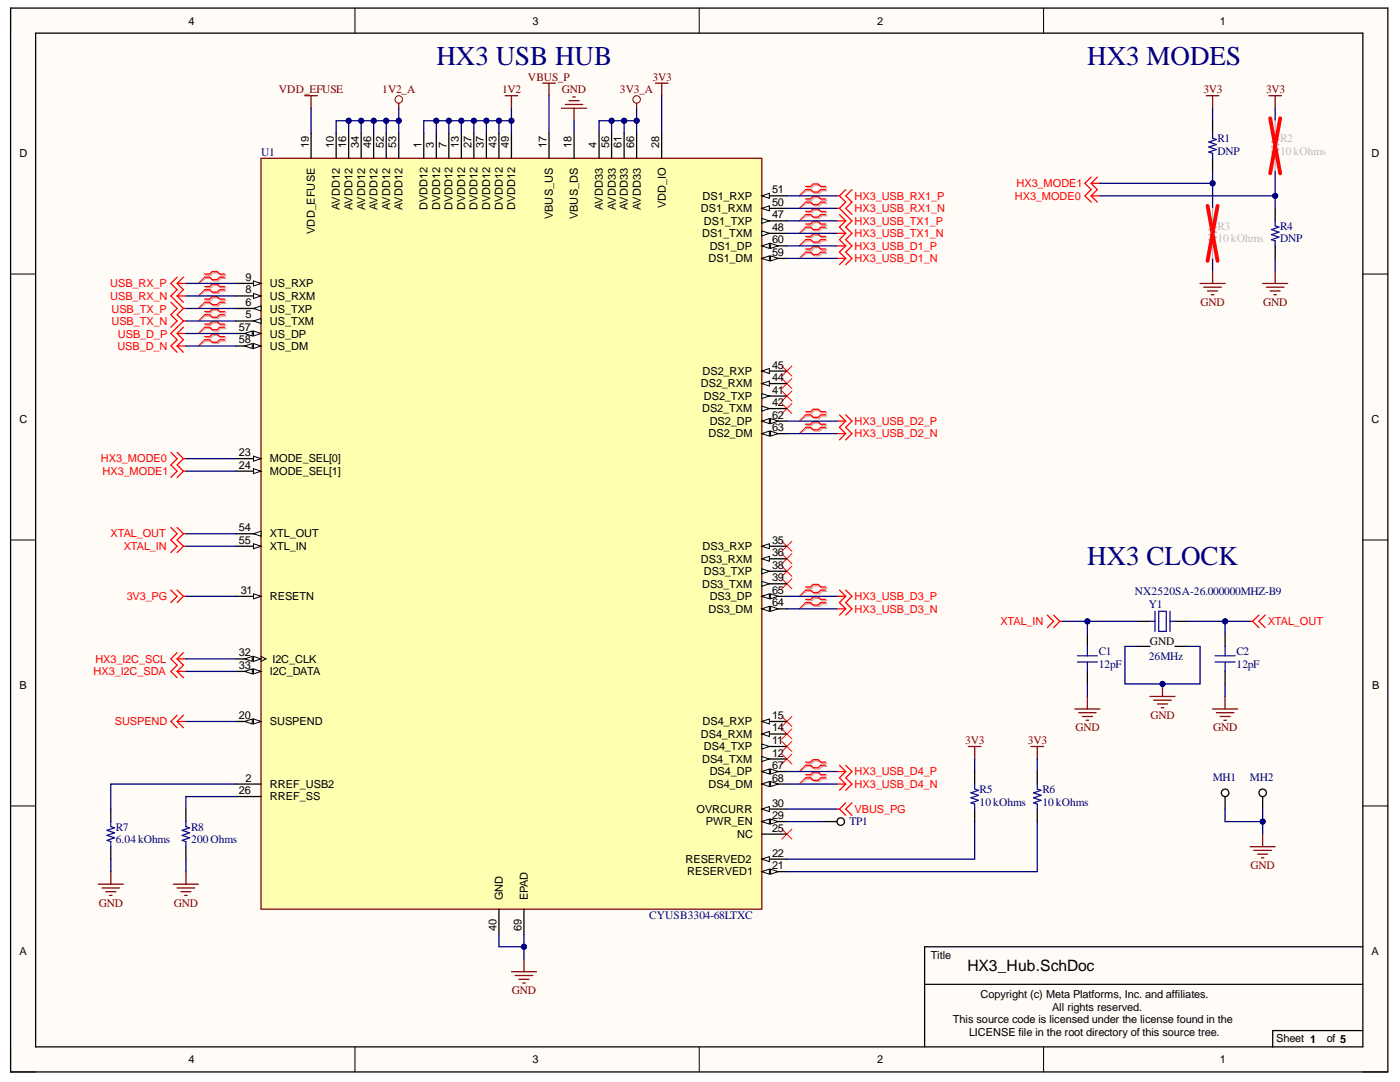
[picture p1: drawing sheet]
<svg xmlns="http://www.w3.org/2000/svg" width="279mm" height="216mm" viewBox="0 0 279 216" stroke-linecap="round" stroke-linejoin="round" font-family="sans-serif">
<g fill="#fffcf8">
<path d="M2.1 1.6h274.9v212.3h-274.9z" fill-rule="evenodd"/>
<path d="M7.1 6.6h264.9v202.3h-264.9z" fill-rule="evenodd"/>
</g>
<g fill="none" stroke="#000" stroke-width=".2">
<path d="M2.1 1.6v5M70.8 1.6v5M139.5 1.6v5M208.3 1.6v5M2.1 54.7h5M272 54.7h5M2.1 107.7h5M272 107.8h5M2.1 160.8h5M272 160.8h5M2.1 208.9v5h5M70.8 208.9v5"/>
<path d="M139.5 208.9v5M208.3 208.9v5M272 213.9h5"/>
</g>
<path d="M2.1 1.6h274.9v212.3h-274.9zM7.1 6.6h264.9v202.3h-264.9zM22.1 161.4v2.5M22.1 168.9v2.5M37.1 161.4v2.5M37.1 168.9v2.5M184.5 196.4h87.5M272 188.9h-87.5v20M272 205.6h-18v3.3" fill="none" stroke="#000" stroke-width=".25"/>
<g fill="none" stroke="#800000" stroke-width=".25">
<path d="M240.8 19.1h2.4M242 19.1v2.5M253.2 19.1h2.5M254.5 19.1v2.5M239.5 56.6h5M240.2 57.3h3.5M241 58.1h2M241.7 58.8h.6M242 54.1v2.5M252 56.6h5M252.7 57.3h3.5M253.5 58.1h2"/>
<path d="M254.2 58.8h.5M254.5 54.1v2.5M19.6 176.4h5M20.4 177.2h3.5M21.1 177.9h2M21.9 178.7h.5M22.1 173.9v2.5M34.6 176.4h5M35.3 177.2h3.5M36.1 177.9h2M36.8 178.7h.6M37.1 173.9v2.5"/>
<path d="M102.1 193.9h5M102.8 194.7h3.5M103.6 195.4h2M104.3 196.2h.5M104.6 191.4v2.5"/>
</g>
<g fill="none" stroke="#f00" stroke-width=".2">
<path d="M160.8 37.8l-1.3 1.3M40.8 55.3l-1.2 1.3M40.8 57.8l-1.2 1.3M160.8 40.3l-1.3 1.3M160.8 42.8l-1.3 1.3M160.8 45.3l-1.3 1.3M160.8 50.3l-1.3 1.3M160.8 47.8l-1.3 1.3M40.8 60.3l-1.2 1.3M40.8 62.8l-1.2 1.2M40.8 65.3l-1.2 1.2M40.8 67.8l-1.2 1.2"/>
<path d="M156 73l2 2M156 75.5l2 2M156 78l2 2M158 73l-2 2M158 75.5l-2 2M158 78l-2 2M156 80.5l2 2M158 80.5l-2 2M160.8 82.8l-1.3 1.2M160.8 85.3l-1.3 1.2M156 108l2 2M156 110.5l2 2"/>
<path d="M156 113l2 2M156 115.5l2 2M158 108l-2 2M158 110.5l-2 2M158 113l-2 2M158 115.5l-2 2M160.8 117.7l-1.3 1.3M160.8 120.2l-1.3 1.3M156 143l2 2M156 145.5l2 2M156 148l2 2M156 150.5l2 2"/>
<path d="M158 143l-2 2M158 145.5l-2 2M158 148l-2 2M158 150.5l-2 2M160.8 152.7l-1.3 1.3M160.8 155.2l-1.3 1.2M156 165.4l2 2M158 165.4l-2 2"/>
</g>
<g fill="none" stroke="#f00" stroke-width=".25">
<path d="M160.8 37.2h1l.5-.5h1l.5 .5h1M160.8 37.8h1l.5 .5h1l.5-.5h1M160.8 39.7h1l.5-.5h1l.5 .5h1M167 39.1h.5M167.5 39.1l1.3 1.2-1.3 1.3M168.8 37.8l-1.3 1.3M170 37.8l-1.2 1.3 1.2 1.2-1.2 1.3 1.2 1.2M217.8 39.1h1.7M217.8 39.1l1.2 1.2M217.8 36.6l1.2 1.2-1.2 1.3M217.8 35.3l-1.3 1.3 1.3 1.2-1.3 1.3 1.3 1.2M217.8 36.6h1.7"/>
<path d="M219 35.3l-1.2 1.3M35.3 56.6l1.3 1.2-1.3 1.3M35.3 55.3l-1.2 1.3 1.2 1.2-1.2 1.3 2.5 2.5M35.3 56.6h1.8M35.3 59.1l1.3 1.2M35.3 59.1h1.8M36.6 55.3l-1.3 1.3M40.8 54.7h1l.5-.5h1l.5 .5h1M40.8 55.3h1l.5 .5h1l.5-.5h1M40.8 57.2h1l.5-.5h1l.5 .5h1M40.8 57.8h1l.5 .5h1l.5-.5h1M40.8 59.7h1l.5-.5h1l.5 .5h1"/>
<path d="M160.8 40.3h1l.5 .5h1l.5-.5h1M160.8 42.2h1l.5-.5h1l.5 .5h1M160.8 42.8h1l.5 .5h1l.5-.5h1M160.8 44.7h1l.5-.5h1l.5 .5h1M160.8 45.3h1l.5 .5h1l.5-.5h1M160.8 49.7h1l.5-.5h1l.5 .5h1M160.8 50.3h1l.5 .5h1l.5-.5h1M160.8 47.2h1l.5-.5h1l.5 .5h1M160.8 47.8h1l.5 .5h1l.5-.5h1M167 44.1h1.8M167 46.6h1.8M167 41.6h.5"/>
<path d="M167 49.1h1.8M167 51.6h1.8M167.5 42.8l1.3 1.3M167.5 41.6l2.5 2.5-1.2 1.2 1.2 1.3-1.2 1.2 1.2 1.3-1.2 1.2 1.2 1.3-1.2 1.2M168.8 44.1l-1.3 1.2 1.3 1.3M168.8 46.6l-1.3 1.2 1.3 1.3M168.8 49.1l-1.3 1.2 1.3 1.3M168.8 51.6l-1.3 1.2M34.1 60.3l1.2 1.3-1.2 1.2 1.2 1.2-1.2 1.3M35.3 66.5l1.3 1.3-1.3 1.2M35.3 66.5h1.8M35.3 69l1.3 1.3"/>
<path d="M35.3 69h1.8M36.6 61.6l-1.3 1.2 1.3 1.2M36.6 61.6h.5M36.6 64l-2.5 2.5 1.2 1.3-1.2 1.2 1.2 1.3M36.6 64h.5M36.6 65.3l-1.3 1.2M40.8 60.3h1l.5 .5h1l.5-.5h1M40.8 62.2h1l.5-.5h1l.5 .5h1M40.8 62.8h1l.5 .5h1l.5-.5h1M40.8 64.7h1l.5-.5h1l.5 .5h1M40.8 65.3h1l.5 .5h1l.5-.5h1M40.8 67.2h1l.5-.5h1l.5 .5h1"/>
<path d="M40.8 67.8h1l.5 .5h1l.5-.5h1M34.1 90.3l1.2 1.2-1.2 1.3 1.2 1.2-1.2 1.3M35.3 90.3l1.3 1.2M36.6 91.5l-1.3 1.3 1.3 1.2M36.6 91.5h.5M36.6 94l-1.3 1.3M36.6 94h.5M160.8 82.2h1l.5-.5h1l.5 .5h1M160.8 82.8h1l.5 .5h1l.5-.5h1M160.8 84.6h1l.5-.4h1l.5 .4h1M160.8 85.3h1l.5 .5h1l.5-.5h1M167 84h1.8"/>
<path d="M167 86.5h1.8M167.5 82.8l1.3 1.2M168.8 84l-1.3 1.3 1.3 1.2M168.8 82.8l1.2 1.2-1.2 1.3 1.2 1.2-1.2 1.3M168.8 86.5l-1.3 1.3M160.8 117.1h1l.5-.5h1l.5 .5h1M160.8 117.7h1l.5 .5h1l.5-.5h1M160.8 119.6h1l.5-.5h1l.5 .5h1M167 119h1.8M167.5 117.7l1.3 1.3M168.8 119l-1.3 1.2 1.3 1.3M168.8 117.7l1.2 1.3-1.2 1.2 1.2 1.3-1.2 1.2"/>
<path d="M35.3 131.5l1.3 1.2-1.3 1.3M35.3 130.2l-1.2 1.3 1.2 1.2-1.2 1.3 1.2 1.2M35.3 131.5h1.8M35.3 134l1.3 1.2M35.3 134h1.8M36.6 130.2l-1.3 1.3M160.8 120.2h1l.5 .5h1l.5-.5h1M167 121.5h1.8M168.8 121.5l-1.3 1.2M160.8 152.1h1l.5-.5h1l.5 .5h1M160.8 152.7h1l.5 .5h1l.5-.5h1M160.8 154.6h1l.5-.5h1l.5 .5h1"/>
<path d="M160.8 155.2h1l.5 .5h1l.5-.5h1M167 154h1.8M167 156.4h1.8M167.5 152.7l1.3 1.3M168.8 154l-1.3 1.2 1.3 1.2M168.8 152.7l1.2 1.3-1.2 1.2 1.2 1.2-1.2 1.3M168.8 156.4l-1.3 1.3M167 161.4h.5M167.5 161.4l1.3 1.3M168.8 160.2l-1.3 1.2M170 160.2l-1.2 1.2 1.2 1.3"/>
</g>
<g fill="none" stroke="#d0a19e" stroke-width=".25">
<path d="M161 37.5h1l.5-.5h1l.5 .5h1M161 38.1h1l.5 .5h1l.5-.5h1M161 39.9h1l.5-.4h1l.5 .4h1M41.1 54.9h1l.5-.5h1l.5 .5h1M41.1 55.6h1l.5 .5h1l.5-.5h1M41.1 57.4h1l.5-.5h1l.5 .5h1M41.1 58.1h1l.5 .5h1l.5-.5h1M41.1 59.9h1l.5-.5h1l.5 .5h1M161 40.6h1l.5 .5h1l.5-.5h1M161 42.4h1l.5-.5h1l.5 .5h1M161 43.1h1l.5 .5h1l.5-.5h1M161 44.9h1l.5-.5h1l.5 .5h1"/>
<path d="M161 45.6h1l.5 .5h1l.5-.5h1M161 49.9h1l.5-.5h1l.5 .5h1M161 50.6h1l.5 .5h1l.5-.5h1M161 47.4h1l.5-.5h1l.5 .5h1M161 48.1h1l.5 .5h1l.5-.5h1M41.1 60.6h1l.5 .4h1l.5-.4h1M41.1 62.4h1l.5-.5h1l.5 .5h1M41.1 63.1h1l.5 .4h1l.5-.4h1M41.1 64.9h1l.5-.5h1l.5 .5h1M41.1 65.5h1l.5 .5h1l.5-.5h1M41.1 67.4h1l.5-.5h1l.5 .5h1M41.1 68h1l.5 .5h1l.5-.5h1"/>
<path d="M161 82.4h1l.5-.5h1l.5 .5h1M161 83h1l.5 .5h1l.5-.5h1M161 84.9h1l.5-.5h1l.5 .5h1M161 85.5h1l.5 .5h1l.5-.5h1M161 117.4h1l.5-.5h1l.5 .5h1M161 118h1l.5 .5h1l.5-.5h1M161 119.9h1l.5-.5h1l.5 .5h1M161 120.5h1l.5 .5h1l.5-.5h1M161 152.3h1l.5-.5h1l.5 .5h1M161 153h1l.5 .4h1l.5-.4h1M161 154.8h1l.5-.5h1l.5 .5h1M161 155.5h1l.5 .4h1l.5-.4h1"/>
</g>
<g fill="none" stroke="#d0a19e" stroke-width=".2">
<path d="M161 38.1l-1.5 1M41.1 55.6l-1.5 1M41.1 58.1l-1.5 1M161 40.6l-1.5 1M161 43.1l-1.5 1M161 45.6l-1.5 1M161 50.6l-1.5 1M161 48.1l-1.5 1M41.1 60.6l-1.5 1M41.1 63.1l-1.5 .9M41.1 65.5l-1.5 1M41.1 68l-1.5 1"/>
<path d="M161 83l-1.5 1M161 85.5l-1.5 1M161 118l-1.5 1M161 120.5l-1.5 1M161 153l-1.5 1M161 155.5l-1.5 .9"/>
</g>
<path d="M22.1 163.9v1l.8 .3-1.5 .5 1.5 .5-1.5 .5 1.5 .5-1.5 .5 .7 .2v1M37.1 163.9v1l.7 .3-1.4 .5 1.4 .5-1.4 .5 1.4 .5-1.4 .5 .7 .2v1" fill="none" stroke="#00f" stroke-width=".25"/>
<circle cx="167.8" cy="163.9" r=".75" fill="#fff"/>
<g fill="none" stroke="#000" stroke-width=".25">
<path d="M217 126.5v2.5M217 134v2.5M227 124h2.5M227 129h2.5M234.5 124h2.5M234.5 129h2.5M244.5 126.5v2.5M244.5 134v2.5M164.5 163.9h2.5"/>
<circle cx="167.8" cy="163.9" r=".75"/>
</g>
<path d="M34.1 117.7l1.2 1.3-1.2 1.2M35.3 117.7l1.3 1.3M36.6 119l-1.3 1.2M36.6 119h.5M35.3 144l1.3 1.2M35.3 142.7l-1.2 1.3 1.2 1.2M35.3 144h1.8M36.6 142.7l-1.3 1.3" fill="none" stroke="#f00" stroke-width=".25"/>
<g fill="none" stroke="#00f" stroke-width=".25">
<path d="M215 130.9h4M215 132.1h4M217 129v1.9M217 132.1v1.9M229.5 124h1M230.5 122v4M231.2 122h1.5v4h-1.5zM233.5 124h1M233.5 122v4M242.5 130.9h4M242.5 132.1h4M244.5 129v1.9"/>
<path d="M244.5 132.1v1.9"/>
</g>
<g fill="none" stroke="#800000" stroke-width=".25">
<path d="M217 139v2.5M229.5 139h5M230.3 139.7h3.5M232 136.5v2.5M244.5 139v2.5M214.5 141.5h5M215.3 142.2h3.5M216 143h2M216.8 143.7h.5M231 140.5h2M231.8 141.2h.5M242 141.5h5"/>
<path d="M242.7 142.2h3.5M243.5 143h2M244.2 143.7h.5"/>
</g>
<circle cx="232" cy="136.5" r=".5" fill="#000080"/>
<circle cx="232" cy="136.5" r=".5" fill="none" stroke="#000080" stroke-width=".2"/>
<g fill="none" stroke="#f00" stroke-width=".25">
<path d="M34.1 105.3l1.2 1.2-1.2 1.2 1.2 1.3-1.2 1.2M35.3 105.3l1.3 1.2M36.6 106.5l-1.3 1.2 1.3 1.3M36.6 106.5h.5M36.6 109l-1.3 1.2M36.6 109h.5M209 122.7l1.3 1.3-1.3 1.2M210.3 122.7l1.2 1.3M211.5 124h.5M211.5 124l-1.2 1.2M249.5 124h.5M250 124l1.2 1.2"/>
<path d="M251.2 122.7l-1.2 1.3M252.5 122.7l-1.3 1.3 1.3 1.2"/>
</g>
<g fill="none" stroke="#800000" stroke-width=".25">
<path d="M60.8 19.1h2.5M62.1 19.1v2.5M100.8 19.1h2.5M102.1 19.1v2.5M108.3 16.6h2.5M109.6 16.6v2.5M130.8 16.6h2.5M132.1 16.6v2.5M79.6 20.6v1M127.1 20.6v1M193.3 149h2.5M194.5 149v2.5"/>
<path d="M205.8 149h2.5M207 149v2.5"/>
</g>
<g fill="none" stroke="#800000" stroke-width=".2">
<circle cx="79.6" cy="19.8" r=".75"/>
<circle cx="127.1" cy="19.8" r=".75"/>
</g>
<circle cx="244.5" cy="158.2" r=".75" fill="#fff"/>
<g fill="none" stroke="#000" stroke-width=".25">
<path d="M244.5 158.9v2.5"/>
<circle cx="244.5" cy="158.2" r=".75"/>
</g>
<circle cx="252" cy="158.2" r=".75" fill="#fff"/>
<g fill="none" stroke="#000" stroke-width=".25">
<path d="M252 158.9v2.5"/>
<circle cx="252" cy="158.2" r=".75"/>
</g>
<path d="M249.5 168.9h5M250.2 169.7h3.5M251 170.4h2M251.7 171.2h.5M252 166.4v2.5" fill="none" stroke="#800000" stroke-width=".25"/>
<path d="M52.1 31.6h99.9v149.8h-99.9z" fill-rule="evenodd" fill="#ffffb0"/>
<path d="M52.1 31.6h99.9v149.8h-99.9z" fill="none" stroke="#800000" stroke-width=".25"/>
<path d="M152 39.1h5" fill="none" stroke="#000" stroke-width=".25"/>
<path d="M152 39.1l1.5-.5v1z" fill="#f8fcff"/>
<path d="M152 39.1l1.5-.5v1z" fill="none" stroke="#000" stroke-width=".2"/>
<path d="M152 41.6h5" fill="none" stroke="#000" stroke-width=".25"/>
<path d="M152 41.6l1.5-.5v1z" fill="#f8fcff"/>
<path d="M152 41.6l1.5-.5v1z" fill="none" stroke="#000" stroke-width=".2"/>
<path d="M152 44.1h5" fill="none" stroke="#000" stroke-width=".25"/>
<path d="M152 43.6l1.5 .5-1.5 .5z" fill="#f8fcff"/>
<path d="M152 43.6l1.5 .5-1.5 .5z" fill="none" stroke="#000" stroke-width=".2"/>
<path d="M152 46.6h5" fill="none" stroke="#000" stroke-width=".25"/>
<path d="M152 46.1l1.5 .5-1.5 .5z" fill="#f8fcff"/>
<path d="M152 46.1l1.5 .5-1.5 .5z" fill="none" stroke="#000" stroke-width=".2"/>
<path d="M152 49.1h5" fill="none" stroke="#000" stroke-width=".25"/>
<path d="M152 49.1l1.5-.5v1z" fill="#f8fcff"/>
<path d="M152 49.1l1.5-.5v1z" fill="none" stroke="#000" stroke-width=".2"/>
<path d="M153.8 48.6l1.5 .5-1.5 .5z" fill="#f8fcff"/>
<path d="M153.8 48.6l1.5 .5-1.5 .5z" fill="none" stroke="#000" stroke-width=".2"/>
<path d="M152 51.6h5" fill="none" stroke="#000" stroke-width=".25"/>
<path d="M152 51.6l1.5-.5v1z" fill="#f8fcff"/>
<path d="M152 51.6l1.5-.5v1z" fill="none" stroke="#000" stroke-width=".2"/>
<path d="M153.8 51.1l1.5 .5-1.5 .5z" fill="#f8fcff"/>
<path d="M153.8 51.1l1.5 .5-1.5 .5z" fill="none" stroke="#000" stroke-width=".2"/>
<path d="M47.1 91.5h5" fill="none" stroke="#000" stroke-width=".25"/>
<path d="M50.6 91l1.5 .5-1.5 .5z" fill="#f8fcff"/>
<path d="M50.6 91l1.5 .5-1.5 .5z" fill="none" stroke="#000" stroke-width=".2"/>
<path d="M47.1 94h5" fill="none" stroke="#000" stroke-width=".25"/>
<path d="M50.6 93.5l1.5 .5-1.5 .5z" fill="#f8fcff"/>
<path d="M50.6 93.5l1.5 .5-1.5 .5z" fill="none" stroke="#000" stroke-width=".2"/>
<path d="M47.1 106.5h5" fill="none" stroke="#000" stroke-width=".25"/>
<path d="M50.6 106.5l1.5-.5v1z" fill="#f8fcff"/>
<path d="M50.6 106.5l1.5-.5v1z" fill="none" stroke="#000" stroke-width=".2"/>
<path d="M47.1 109h5" fill="none" stroke="#000" stroke-width=".25"/>
<path d="M50.6 108.5l1.5 .5-1.5 .5z" fill="#f8fcff"/>
<path d="M50.6 108.5l1.5 .5-1.5 .5z" fill="none" stroke="#000" stroke-width=".2"/>
<path d="M47.1 119h5" fill="none" stroke="#000" stroke-width=".25"/>
<path d="M50.6 118.5l1.5 .5-1.5 .5z" fill="#f8fcff"/>
<path d="M50.6 118.5l1.5 .5-1.5 .5z" fill="none" stroke="#000" stroke-width=".2"/>
<path d="M47.1 131.5h5" fill="none" stroke="#000" stroke-width=".25"/>
<path d="M50.6 131l1.5 .5-1.5 .5z" fill="#f8fcff"/>
<path d="M50.6 131l1.5 .5-1.5 .5z" fill="none" stroke="#000" stroke-width=".2"/>
<path d="M48.8 131.5l1.5-.5v1z" fill="#f8fcff"/>
<path d="M48.8 131.5l1.5-.5v1zM52.1 131l1 .5-1 .5" fill="none" stroke="#000" stroke-width=".2"/>
<path d="M47.1 134h5" fill="none" stroke="#000" stroke-width=".25"/>
<path d="M50.6 133.5l1.5 .5-1.5 .5z" fill="#f8fcff"/>
<path d="M50.6 133.5l1.5 .5-1.5 .5z" fill="none" stroke="#000" stroke-width=".2"/>
<path d="M48.8 134l1.5-.5v1z" fill="#f8fcff"/>
<path d="M48.8 134l1.5-.5v1z" fill="none" stroke="#000" stroke-width=".2"/>
<path d="M47.1 144h5" fill="none" stroke="#000" stroke-width=".25"/>
<path d="M50.6 143.5l1.5 .5-1.5 .5z" fill="#f8fcff"/>
<path d="M50.6 143.5l1.5 .5-1.5 .5z" fill="none" stroke="#000" stroke-width=".2"/>
<path d="M48.8 144l1.5-.5v1z" fill="#f8fcff"/>
<path d="M48.8 144l1.5-.5v1z" fill="none" stroke="#000" stroke-width=".2"/>
<g fill="none" stroke="#000" stroke-width=".25">
<path d="M62.1 26.6v5M67.1 26.6v5M69.6 26.6v5M72.1 26.6v5M74.6 26.6v5M77.1 26.6v5M79.6 26.6v5M84.6 26.6v5M87.1 26.6v5M89.6 26.6v5M92.1 26.6v5M94.6 26.6v5"/>
<path d="M97.1 26.6v5M99.6 26.6v5M102.1 26.6v5M109.6 26.6v5M114.6 26.6v5M119.6 26.6v5M122.1 26.6v5M124.6 26.6v5M127.1 26.6v5M132.1 26.6v5M152 74h5M47.1 156.4h5"/>
<path d="M47.1 158.9h5"/>
</g>
<path d="M152 74l1.5-.5v1z" fill="#f8fcff"/>
<path d="M152 74l1.5-.5v1z" fill="none" stroke="#000" stroke-width=".2"/>
<path d="M152 76.5h5" fill="none" stroke="#000" stroke-width=".25"/>
<path d="M152 76.5l1.5-.5v1z" fill="#f8fcff"/>
<path d="M152 76.5l1.5-.5v1z" fill="none" stroke="#000" stroke-width=".2"/>
<path d="M152 79h5" fill="none" stroke="#000" stroke-width=".25"/>
<path d="M152 78.5l1.5 .5-1.5 .5z" fill="#f8fcff"/>
<path d="M152 78.5l1.5 .5-1.5 .5z" fill="none" stroke="#000" stroke-width=".2"/>
<path d="M152 81.5h5" fill="none" stroke="#000" stroke-width=".25"/>
<path d="M152 81l1.5 .5-1.5 .5z" fill="#f8fcff"/>
<path d="M152 81l1.5 .5-1.5 .5z" fill="none" stroke="#000" stroke-width=".2"/>
<path d="M152 84h5" fill="none" stroke="#000" stroke-width=".25"/>
<path d="M152 84l1.5-.5v1z" fill="#f8fcff"/>
<path d="M152 84l1.5-.5v1z" fill="none" stroke="#000" stroke-width=".2"/>
<path d="M153.8 83.5l1.5 .5-1.5 .5z" fill="#f8fcff"/>
<path d="M153.8 83.5l1.5 .5-1.5 .5z" fill="none" stroke="#000" stroke-width=".2"/>
<path d="M152 86.5h5" fill="none" stroke="#000" stroke-width=".25"/>
<path d="M152 86.5l1.5-.5v1z" fill="#f8fcff"/>
<path d="M152 86.5l1.5-.5v1z" fill="none" stroke="#000" stroke-width=".2"/>
<path d="M153.8 86l1.5 .5-1.5 .5z" fill="#f8fcff"/>
<path d="M153.8 86l1.5 .5-1.5 .5z" fill="none" stroke="#000" stroke-width=".2"/>
<path d="M152 161.4h5" fill="none" stroke="#000" stroke-width=".25"/>
<path d="M152 161.4l1.5-.5v1z" fill="#f8fcff"/>
<path d="M152 161.4l1.5-.5v1z" fill="none" stroke="#000" stroke-width=".2"/>
<path d="M152 163.9h5" fill="none" stroke="#000" stroke-width=".25"/>
<path d="M152 163.9l1.5-.5v1z" fill="#f8fcff"/>
<path d="M152 163.9l1.5-.5v1z" fill="none" stroke="#000" stroke-width=".2"/>
<path d="M153.8 163.4l1.5 .5-1.5 .5z" fill="#f8fcff"/>
<path d="M153.8 163.4l1.5 .5-1.5 .5z" fill="none" stroke="#000" stroke-width=".2"/>
<path d="M152 166.4h5M152 171.4h5" fill="none" stroke="#000" stroke-width=".25"/>
<path d="M152 171.4l1.5-.5v1z" fill="#f8fcff"/>
<path d="M152 171.4l1.5-.5v1z" fill="none" stroke="#000" stroke-width=".2"/>
<path d="M152 173.9h5" fill="none" stroke="#000" stroke-width=".25"/>
<path d="M152 173.9l1.5-.5v1z" fill="#f8fcff"/>
<path d="M152 173.9l1.5-.5v1z" fill="none" stroke="#000" stroke-width=".2"/>
<path d="M153.8 173.4l1.5 .5-1.5 .5z" fill="#f8fcff"/>
<path d="M153.8 173.4l1.5 .5-1.5 .5z" fill="none" stroke="#000" stroke-width=".2"/>
<path d="M47.1 56.6h5" fill="none" stroke="#000" stroke-width=".25"/>
<path d="M50.6 56.1l1.5 .5-1.5 .5z" fill="#f8fcff"/>
<path d="M50.6 56.1l1.5 .5-1.5 .5z" fill="none" stroke="#000" stroke-width=".2"/>
<path d="M47.1 59.1h5" fill="none" stroke="#000" stroke-width=".25"/>
<path d="M50.6 58.6l1.5 .5-1.5 .5z" fill="#f8fcff"/>
<path d="M50.6 58.6l1.5 .5-1.5 .5z" fill="none" stroke="#000" stroke-width=".2"/>
<path d="M47.1 61.6h5" fill="none" stroke="#000" stroke-width=".25"/>
<path d="M50.6 61.6l1.5-.6v1.1z" fill="#f8fcff"/>
<path d="M50.6 61.6l1.5-.6v1.1z" fill="none" stroke="#000" stroke-width=".2"/>
<path d="M47.1 64h5" fill="none" stroke="#000" stroke-width=".25"/>
<path d="M50.6 64l1.5-.5v1z" fill="#f8fcff"/>
<path d="M50.6 64l1.5-.5v1z" fill="none" stroke="#000" stroke-width=".2"/>
<path d="M47.1 66.5h5" fill="none" stroke="#000" stroke-width=".25"/>
<path d="M50.6 66l1.5 .5-1.5 .5z" fill="#f8fcff"/>
<path d="M50.6 66l1.5 .5-1.5 .5z" fill="none" stroke="#000" stroke-width=".2"/>
<path d="M48.8 66.5l1.5-.5v1z" fill="#f8fcff"/>
<path d="M48.8 66.5l1.5-.5v1z" fill="none" stroke="#000" stroke-width=".2"/>
<path d="M47.1 69h5" fill="none" stroke="#000" stroke-width=".25"/>
<path d="M50.6 68.5l1.5 .5-1.5 .5z" fill="#f8fcff"/>
<path d="M50.6 68.5l1.5 .5-1.5 .5z" fill="none" stroke="#000" stroke-width=".2"/>
<path d="M48.8 69l1.5-.5v1z" fill="#f8fcff"/>
<path d="M48.8 69l1.5-.5v1z" fill="none" stroke="#000" stroke-width=".2"/>
<path d="M152 109h5M99.6 181.4v5M104.6 181.4v5" fill="none" stroke="#000" stroke-width=".25"/>
<path d="M152 109l1.5-.5v1z" fill="#f8fcff"/>
<path d="M152 109l1.5-.5v1z" fill="none" stroke="#000" stroke-width=".2"/>
<path d="M152 111.5h5" fill="none" stroke="#000" stroke-width=".25"/>
<path d="M152 111.5l1.5-.5v1z" fill="#f8fcff"/>
<path d="M152 111.5l1.5-.5v1z" fill="none" stroke="#000" stroke-width=".2"/>
<path d="M152 114h5" fill="none" stroke="#000" stroke-width=".25"/>
<path d="M152 113.5l1.5 .5-1.5 .5z" fill="#f8fcff"/>
<path d="M152 113.5l1.5 .5-1.5 .5z" fill="none" stroke="#000" stroke-width=".2"/>
<path d="M152 116.5h5" fill="none" stroke="#000" stroke-width=".25"/>
<path d="M152 116l1.5 .5-1.5 .5z" fill="#f8fcff"/>
<path d="M152 116l1.5 .5-1.5 .5z" fill="none" stroke="#000" stroke-width=".2"/>
<path d="M152 119h5" fill="none" stroke="#000" stroke-width=".25"/>
<path d="M152 119l1.5-.5v1z" fill="#f8fcff"/>
<path d="M152 119l1.5-.5v1z" fill="none" stroke="#000" stroke-width=".2"/>
<path d="M153.8 118.5l1.5 .5-1.5 .5z" fill="#f8fcff"/>
<path d="M153.8 118.5l1.5 .5-1.5 .5z" fill="none" stroke="#000" stroke-width=".2"/>
<path d="M152 121.5h5" fill="none" stroke="#000" stroke-width=".25"/>
<path d="M152 121.5l1.5-.5v1z" fill="#f8fcff"/>
<path d="M152 121.5l1.5-.5v1z" fill="none" stroke="#000" stroke-width=".2"/>
<path d="M153.8 121l1.5 .5-1.5 .5z" fill="#f8fcff"/>
<path d="M153.8 121l1.5 .5-1.5 .5z" fill="none" stroke="#000" stroke-width=".2"/>
<path d="M152 144h5" fill="none" stroke="#000" stroke-width=".25"/>
<path d="M152 144l1.5-.5v1z" fill="#f8fcff"/>
<path d="M152 144l1.5-.5v1z" fill="none" stroke="#000" stroke-width=".2"/>
<path d="M152 146.5h5" fill="none" stroke="#000" stroke-width=".25"/>
<path d="M152 146.5l1.5-.5v1z" fill="#f8fcff"/>
<path d="M152 146.5l1.5-.5v1z" fill="none" stroke="#000" stroke-width=".2"/>
<path d="M152 149h5" fill="none" stroke="#000" stroke-width=".25"/>
<path d="M152 148.5l1.5 .5-1.5 .5z" fill="#f8fcff"/>
<path d="M152 148.5l1.5 .5-1.5 .5z" fill="none" stroke="#000" stroke-width=".2"/>
<path d="M152 151.5h5" fill="none" stroke="#000" stroke-width=".25"/>
<path d="M152 151l1.5 .5-1.5 .5z" fill="#f8fcff"/>
<path d="M152 151l1.5 .5-1.5 .5z" fill="none" stroke="#000" stroke-width=".2"/>
<path d="M152 154h5" fill="none" stroke="#000" stroke-width=".25"/>
<path d="M152 154l1.5-.6v1z" fill="#f8fcff"/>
<path d="M152 154l1.5-.6v1z" fill="none" stroke="#000" stroke-width=".2"/>
<path d="M153.8 153.4l1.5 .6-1.5 .4z" fill="#f8fcff"/>
<path d="M153.8 153.4l1.5 .6-1.5 .4z" fill="none" stroke="#000" stroke-width=".2"/>
<path d="M152 156.4h5" fill="none" stroke="#000" stroke-width=".25"/>
<path d="M152 156.4l1.5-.5v1z" fill="#f8fcff"/>
<path d="M152 156.4l1.5-.5v1z" fill="none" stroke="#000" stroke-width=".2"/>
<path d="M153.8 155.9l1.5 .5-1.5 .5z" fill="#f8fcff"/>
<path d="M153.8 155.9l1.5 .5-1.5 .5z" fill="none" stroke="#000" stroke-width=".2"/>
<path d="M242 24.1v2.5M242 31.6v2.5" fill="none" stroke="#000" stroke-width=".25"/>
<path d="M242 26.6v1l.7 .2-1.5 .5 1.5 .5-1.5 .5 1.5 .5-1.5 .5 .8 .3v1" fill="none" stroke="#00f" stroke-width=".25"/>
<g fill="none" stroke="#000080" stroke-width=".25">
<path d="M157 39.1h10M242 34.1v2.5h-22.5M37.1 56.6h10M37.1 59.1h10M157 41.6h10M157 49.1h10M157 51.6h10M157 44.1h10M157 46.6h10M37.1 66.5h10M37.1 69h10M37.1 61.6h10"/>
<path d="M37.1 64h10M157 86.5h10M157 84h10M157 119h10M37.1 131.5h10M37.1 134h10M157 121.5h10M47.1 156.4h-25v5M47.1 158.9h-10v2.5M157 156.4h10M157 154h10M22.1 171.4v2.5"/>
<path d="M37.1 171.4v2.5M157 161.4h10"/>
</g>
<circle cx="242" cy="36.6" r=".5" fill="#000080"/>
<circle cx="242" cy="36.6" r=".5" fill="none" stroke="#000080" stroke-width=".2"/>
<path d="M242 36.6v5" fill="none" stroke="#000080" stroke-width=".25"/>
<circle cx="242" cy="36.6" r=".5" fill="#000080"/>
<circle cx="242" cy="36.6" r=".5" fill="none" stroke="#000080" stroke-width=".2"/>
<path d="M219.5 39.1h35v2.5M242 51.6v2.5" fill="none" stroke="#000080" stroke-width=".25"/>
<circle cx="254.5" cy="39.1" r=".5" fill="#000080"/>
<circle cx="254.5" cy="39.1" r=".5" fill="none" stroke="#000080" stroke-width=".2"/>
<path d="M254.5 34.1v5" fill="none" stroke="#000080" stroke-width=".25"/>
<circle cx="254.5" cy="39.1" r=".5" fill="#000080"/>
<circle cx="254.5" cy="39.1" r=".5" fill="none" stroke="#000080" stroke-width=".2"/>
<path d="M242 21.6v2.5M254.5 21.6v2.5M254.5 51.6v2.5M37.1 91.5h10M37.1 94h10M37.1 119h10M227 124h-10v2.5M37.1 144h10M157 163.9h7.5" fill="none" stroke="#000080" stroke-width=".25"/>
<circle cx="217" cy="124" r=".5" fill="#000080"/>
<circle cx="217" cy="124" r=".5" fill="none" stroke="#000080" stroke-width=".2"/>
<path d="M237 124h7.5v2.5" fill="none" stroke="#000080" stroke-width=".25"/>
<circle cx="244.5" cy="124" r=".5" fill="#000080"/>
<circle cx="244.5" cy="124" r=".5" fill="none" stroke="#000080" stroke-width=".2"/>
<path d="M217 136.5v2.5M227 129h-2.5v7.5h15v-7.5h-2.5" fill="none" stroke="#000080" stroke-width=".25"/>
<circle cx="232" cy="136.5" r=".5" fill="#000080"/>
<circle cx="232" cy="136.5" r=".5" fill="none" stroke="#000080" stroke-width=".2"/>
<path d="M37.1 106.5h10M37.1 109h10M212 124h5M244.5 136.5v2.5" fill="none" stroke="#000080" stroke-width=".25"/>
<circle cx="217" cy="124" r=".5" fill="#000080"/>
<circle cx="217" cy="124" r=".5" fill="none" stroke="#000080" stroke-width=".2"/>
<path d="M244.5 124h5" fill="none" stroke="#000080" stroke-width=".25"/>
<circle cx="244.5" cy="124" r=".5" fill="#000080"/>
<circle cx="244.5" cy="124" r=".5" fill="none" stroke="#000080" stroke-width=".2"/>
<path d="M127.1 21.6v5M194.5 151.5v2.5M207 151.5v2.5M194.5 163.9v7.5h-37.5M207 163.9v10h-50" fill="none" stroke="#000080" stroke-width=".25"/>
<circle cx="127.1" cy="24.1" r=".5" fill="#000080"/>
<circle cx="127.1" cy="24.1" r=".5" fill="none" stroke="#000080" stroke-width=".2"/>
<path d="M127.1 24.1h-7.5v2.5" fill="none" stroke="#000080" stroke-width=".25"/>
<circle cx="122.1" cy="24.1" r=".5" fill="#000080"/>
<circle cx="122.1" cy="24.1" r=".5" fill="none" stroke="#000080" stroke-width=".2"/>
<circle cx="124.6" cy="24.1" r=".5" fill="#000080"/>
<circle cx="124.6" cy="24.1" r=".5" fill="none" stroke="#000080" stroke-width=".2"/>
<circle cx="127.1" cy="24.1" r=".5" fill="#000080"/>
<circle cx="127.1" cy="24.1" r=".5" fill="none" stroke="#000080" stroke-width=".2"/>
<path d="M124.6 24.1v2.5" fill="none" stroke="#000080" stroke-width=".25"/>
<circle cx="124.6" cy="24.1" r=".5" fill="#000080"/>
<circle cx="124.6" cy="24.1" r=".5" fill="none" stroke="#000080" stroke-width=".2"/>
<path d="M122.1 24.1v2.5" fill="none" stroke="#000080" stroke-width=".25"/>
<circle cx="122.1" cy="24.1" r=".5" fill="#000080"/>
<circle cx="122.1" cy="24.1" r=".5" fill="none" stroke="#000080" stroke-width=".2"/>
<path d="M62.1 21.6v5M79.6 21.6v2.5h-12.5v2.5" fill="none" stroke="#000080" stroke-width=".25"/>
<circle cx="69.6" cy="24.1" r=".5" fill="#000080"/>
<circle cx="69.6" cy="24.1" r=".5" fill="none" stroke="#000080" stroke-width=".2"/>
<circle cx="72.1" cy="24.1" r=".5" fill="#000080"/>
<circle cx="72.1" cy="24.1" r=".5" fill="none" stroke="#000080" stroke-width=".2"/>
<circle cx="74.6" cy="24.1" r=".5" fill="#000080"/>
<circle cx="74.6" cy="24.1" r=".5" fill="none" stroke="#000080" stroke-width=".2"/>
<circle cx="77.1" cy="24.1" r=".5" fill="#000080"/>
<circle cx="77.1" cy="24.1" r=".5" fill="none" stroke="#000080" stroke-width=".2"/>
<circle cx="79.6" cy="24.1" r=".5" fill="#000080"/>
<circle cx="79.6" cy="24.1" r=".5" fill="none" stroke="#000080" stroke-width=".2"/>
<path d="M79.6 24.1v2.5" fill="none" stroke="#000080" stroke-width=".25"/>
<circle cx="79.6" cy="24.1" r=".5" fill="#000080"/>
<circle cx="79.6" cy="24.1" r=".5" fill="none" stroke="#000080" stroke-width=".2"/>
<path d="M102.1 21.6v2.5h-17.5v2.5" fill="none" stroke="#000080" stroke-width=".25"/>
<circle cx="87.1" cy="24.1" r=".5" fill="#000080"/>
<circle cx="87.1" cy="24.1" r=".5" fill="none" stroke="#000080" stroke-width=".2"/>
<circle cx="89.6" cy="24.1" r=".5" fill="#000080"/>
<circle cx="89.6" cy="24.1" r=".5" fill="none" stroke="#000080" stroke-width=".2"/>
<circle cx="92.1" cy="24.1" r=".5" fill="#000080"/>
<circle cx="92.1" cy="24.1" r=".5" fill="none" stroke="#000080" stroke-width=".2"/>
<circle cx="94.6" cy="24.1" r=".5" fill="#000080"/>
<circle cx="94.6" cy="24.1" r=".5" fill="none" stroke="#000080" stroke-width=".2"/>
<circle cx="97.1" cy="24.1" r=".5" fill="#000080"/>
<circle cx="97.1" cy="24.1" r=".5" fill="none" stroke="#000080" stroke-width=".2"/>
<circle cx="99.6" cy="24.1" r=".5" fill="#000080"/>
<circle cx="99.6" cy="24.1" r=".5" fill="none" stroke="#000080" stroke-width=".2"/>
<circle cx="102.1" cy="24.1" r=".5" fill="#000080"/>
<circle cx="102.1" cy="24.1" r=".5" fill="none" stroke="#000080" stroke-width=".2"/>
<path d="M69.6 24.1v2.5" fill="none" stroke="#000080" stroke-width=".25"/>
<circle cx="69.6" cy="24.1" r=".5" fill="#000080"/>
<circle cx="69.6" cy="24.1" r=".5" fill="none" stroke="#000080" stroke-width=".2"/>
<path d="M72.1 24.1v2.5" fill="none" stroke="#000080" stroke-width=".25"/>
<circle cx="72.1" cy="24.1" r=".5" fill="#000080"/>
<circle cx="72.1" cy="24.1" r=".5" fill="none" stroke="#000080" stroke-width=".2"/>
<path d="M74.6 24.1v2.5" fill="none" stroke="#000080" stroke-width=".25"/>
<circle cx="74.6" cy="24.1" r=".5" fill="#000080"/>
<circle cx="74.6" cy="24.1" r=".5" fill="none" stroke="#000080" stroke-width=".2"/>
<path d="M77.1 24.1v2.5" fill="none" stroke="#000080" stroke-width=".25"/>
<circle cx="77.1" cy="24.1" r=".5" fill="#000080"/>
<circle cx="77.1" cy="24.1" r=".5" fill="none" stroke="#000080" stroke-width=".2"/>
<path d="M87.1 24.1v2.5" fill="none" stroke="#000080" stroke-width=".25"/>
<circle cx="87.1" cy="24.1" r=".5" fill="#000080"/>
<circle cx="87.1" cy="24.1" r=".5" fill="none" stroke="#000080" stroke-width=".2"/>
<path d="M89.6 24.1v2.5" fill="none" stroke="#000080" stroke-width=".25"/>
<circle cx="89.6" cy="24.1" r=".5" fill="#000080"/>
<circle cx="89.6" cy="24.1" r=".5" fill="none" stroke="#000080" stroke-width=".2"/>
<path d="M92.1 24.1v2.5" fill="none" stroke="#000080" stroke-width=".25"/>
<circle cx="92.1" cy="24.1" r=".5" fill="#000080"/>
<circle cx="92.1" cy="24.1" r=".5" fill="none" stroke="#000080" stroke-width=".2"/>
<path d="M94.6 24.1v2.5" fill="none" stroke="#000080" stroke-width=".25"/>
<circle cx="94.6" cy="24.1" r=".5" fill="#000080"/>
<circle cx="94.6" cy="24.1" r=".5" fill="none" stroke="#000080" stroke-width=".2"/>
<path d="M97.1 24.1v2.5" fill="none" stroke="#000080" stroke-width=".25"/>
<circle cx="97.1" cy="24.1" r=".5" fill="#000080"/>
<circle cx="97.1" cy="24.1" r=".5" fill="none" stroke="#000080" stroke-width=".2"/>
<path d="M99.6 24.1v2.5" fill="none" stroke="#000080" stroke-width=".25"/>
<circle cx="99.6" cy="24.1" r=".5" fill="#000080"/>
<circle cx="99.6" cy="24.1" r=".5" fill="none" stroke="#000080" stroke-width=".2"/>
<path d="M102.1 24.1v2.5" fill="none" stroke="#000080" stroke-width=".25"/>
<circle cx="102.1" cy="24.1" r=".5" fill="#000080"/>
<circle cx="102.1" cy="24.1" r=".5" fill="none" stroke="#000080" stroke-width=".2"/>
<path d="M244.5 161.4v2.5h7.5v-2.5" fill="none" stroke="#000080" stroke-width=".25"/>
<circle cx="252" cy="163.9" r=".5" fill="#000080"/>
<circle cx="252" cy="163.9" r=".5" fill="none" stroke="#000080" stroke-width=".2"/>
<path d="M252 163.9v2.5" fill="none" stroke="#000080" stroke-width=".25"/>
<circle cx="252" cy="163.9" r=".5" fill="#000080"/>
<circle cx="252" cy="163.9" r=".5" fill="none" stroke="#000080" stroke-width=".2"/>
<path d="M132.1 19.1v7.5M99.6 186.4v2.5h5v-2.5" fill="none" stroke="#000080" stroke-width=".25"/>
<circle cx="104.6" cy="188.9" r=".5" fill="#000080"/>
<circle cx="104.6" cy="188.9" r=".5" fill="none" stroke="#000080" stroke-width=".2"/>
<path d="M104.6 188.9v2.5" fill="none" stroke="#000080" stroke-width=".25"/>
<circle cx="104.6" cy="188.9" r=".5" fill="#000080"/>
<circle cx="104.6" cy="188.9" r=".5" fill="none" stroke="#000080" stroke-width=".2"/>
<path d="M254.5 41.6v2.5M254.5 49.1v2.5M194.5 154v2.5M207 154v2.5M194.5 161.4v2.5M207 161.4v2.5" fill="none" stroke="#000" stroke-width=".25"/>
<path d="M254.5 44.1v1l.7 .2-1.5 .5 1.5 .5-1.5 .5 1.5 .5-1.5 .5 .8 .3v1M194.5 156.5v.9l.8 .3-1.5 .5 1.5 .5-1.5 .5 1.5 .5-1.5 .5 .7 .2v1M207 156.5v.9l.8 .3-1.5 .5 1.5 .5-1.5 .5 1.5 .5-1.5 .5 .7 .2v1" fill="none" stroke="#00f" stroke-width=".25"/>
<path d="M254.5 24.1v3.5l.7 .2-1.5 .5 1.5 .5-1.5 .5 1.5 .5-1.5 .5 .8 .3v3.5M242 41.6v3.5l.7 .2-1.5 .5 1.5 .5-1.5 .5 1.5 .5-1.5 .5 .8 .3v3.5" fill="none" stroke="#bfbebc" stroke-width=".25"/>
<path d="M253.5 23.6l2 11M255.5 23.6l-2 11M241 41.1l2 11M243 41.1l-2 11" fill="none" stroke="#f00" stroke-width=".76"/>
<path d="M109.6 19.1v7.5M114.6 24.1v2.5" fill="none" stroke="#000080" stroke-width=".25"/>
<path d="M114.3 19.3h.5M112.1 21.6h5M112.8 20.8h3.5M113.6 20.1h2M114.6 21.6v2.5" fill="none" stroke="#800000" stroke-width=".25"/>
<g font-size="5.4" fill="#000080">
<text x="87.1" y="12.9">HX3 USB HUB</text>
<text x="217" y="12.9">HX3 MODES</text>
<text x="217" y="112.8">HX3 CLOCK</text>
</g>
<text font-size="3.1" x="193.1" y="193.8">HX3_Hub.SchDoc</text>
<g font-size="2.3" fill="#800000">
<text x="105.4" y="16.1">VBUS_P</text>
<text x="130.2" y="16.1">3V3</text>
<text x="55.6" y="18.6">VDD_EFUSE</text>
<text x="76.3" y="18.6">1V2_A</text>
<text x="100.2" y="18.6">1V2</text>
<text x="112.1" y="18.6">GND</text>
<text x="123.7" y="18.6">3V3_A</text>
<text x="240.2" y="18.6">3V3</text>
<text x="252.7" y="18.6">3V3</text>
<text x="239.6" y="61.1">GND</text>
<text x="252.1" y="61.1">GND</text>
<text x="229.6" y="143.5">GND</text>
<text x="192.6" y="148.5">3V3</text>
<text x="205.1" y="148.5">3V3</text>
<text x="214.6" y="145.9">GND</text>
<text x="242.1" y="145.9">GND</text>
<text x="249.5" y="173.4">GND</text>
<text x="19.7" y="180.9">GND</text>
<text x="34.7" y="180.9">GND</text>
<text x="102.2" y="198.4">GND</text>
</g>
<g font-size="2.3" fill="#000080">
<text x="242.9" y="28.4">R1</text>
<text x="52.1" y="31.1">U1</text>
<text x="242.9" y="30.8">DNP</text>
<text x="255.5" y="45.8">R4</text>
<text x="255.5" y="48.3">DNP</text>
<text x="226.5" y="118.7">NX2520SA-26.000000MHZ-B9</text>
<text x="229.3" y="121.3">Y1</text>
<text x="219.3" y="130.7">C1</text>
<text x="229.3" y="131.7">26MHz</text>
<text x="246.8" y="130.7">C2</text>
<text x="219.3" y="133.3">12pF</text>
<text x="246.8" y="133.3">12pF</text>
<text x="242" y="155.9">MH1</text>
<text x="249.5" y="155.9">MH2</text>
<text x="195.5" y="160.7">10kOhms</text>
<text x="195.5" y="158.2">R5</text>
<text x="208" y="160.7">10kOhms</text>
<text x="208" y="158.2">R6</text>
<text x="23.1" y="165.7">R7</text>
<text x="38.1" y="165.7">R8</text>
<text x="169.5" y="164.7">TP1</text>
<text x="23.1" y="168.2">6.04kOhms</text>
<text x="38.1" y="168.2">200Ohms</text>
<text x="129.6" y="183.5">CYUSB3304-68LTXC</text>
</g>
<g font-size="2.3" fill="#bfbebc">
<text x="255.5" y="28.4">R2</text>
<text x="255.5" y="30.8">10kOhms</text>
<text x="242.9" y="45.8">R3</text>
<text x="242.9" y="48.3">10kOhms</text>
</g>
<text font-size="2.3" x="229.5" y="128.7">GND</text>
<g font-size="2.2">
<text x="37.6" y="4.9">4</text>
<text x="106.3" y="4.9">3</text>
<text x="175" y="4.9">2</text>
<text x="243.5" y="4.9">1</text>
<text x="61.6" y="29.6" transform="rotate(-90 61.6 29.6)">19</text>
<text x="66.6" y="29.6" transform="rotate(-90 66.6 29.6)">10</text>
<text x="69.1" y="29.6" transform="rotate(-90 69.1 29.6)">16</text>
<text x="71.6" y="29.6" transform="rotate(-90 71.6 29.6)">34</text>
<text x="74.1" y="29.6" transform="rotate(-90 74.1 29.6)">46</text>
<text x="76.6" y="29.6" transform="rotate(-90 76.6 29.6)">52</text>
<text x="79.1" y="29.6" transform="rotate(-90 79.1 29.6)">53</text>
<text x="84.1" y="29.6" transform="rotate(-90 84.1 29.6)">1</text>
<text x="86.6" y="29.6" transform="rotate(-90 86.6 29.6)">3</text>
<text x="89.1" y="29.6" transform="rotate(-90 89.1 29.6)">7</text>
<text x="91.6" y="29.6" transform="rotate(-90 91.6 29.6)">13</text>
<text x="94.1" y="29.6" transform="rotate(-90 94.1 29.6)">27</text>
<text x="96.6" y="29.6" transform="rotate(-90 96.6 29.6)">37</text>
<text x="99.1" y="29.6" transform="rotate(-90 99.1 29.6)">43</text>
<text x="101.6" y="29.6" transform="rotate(-90 101.6 29.6)">49</text>
<text x="109.1" y="29.6" transform="rotate(-90 109.1 29.6)">17</text>
<text x="114.1" y="29.6" transform="rotate(-90 114.1 29.6)">18</text>
<text x="119.1" y="29.6" transform="rotate(-90 119.1 29.6)">4</text>
<text x="121.6" y="29.6" transform="rotate(-90 121.6 29.6)">56</text>
<text x="124.1" y="29.6" transform="rotate(-90 124.1 29.6)">61</text>
<text x="126.6" y="29.6" transform="rotate(-90 126.6 29.6)">66</text>
<text x="131.6" y="29.6" transform="rotate(-90 131.6 29.6)">28</text>
<text x="3.9" y="31.4">D</text>
<text x="273.7" y="31.4">D</text>
<text x="67.8" y="41.9" transform="rotate(-90 67.8 41.9)">AVDD12</text>
<text x="70.4" y="41.9" transform="rotate(-90 70.4 41.9)">AVDD12</text>
<text x="72.9" y="41.9" transform="rotate(-90 72.9 41.9)">AVDD12</text>
<text x="75.3" y="41.9" transform="rotate(-90 75.3 41.9)">AVDD12</text>
<text x="77.9" y="41.9" transform="rotate(-90 77.9 41.9)">AVDD12</text>
<text x="80.3" y="41.9" transform="rotate(-90 80.3 41.9)">AVDD12</text>
<text x="85.3" y="42" transform="rotate(-90 85.3 42)">DVDD12</text>
<text x="87.9" y="42" transform="rotate(-90 87.9 42)">DVDD12</text>
<text x="90.3" y="42" transform="rotate(-90 90.3 42)">DVDD12</text>
<text x="92.9" y="42" transform="rotate(-90 92.9 42)">DVDD12</text>
<text x="95.3" y="42" transform="rotate(-90 95.3 42)">DVDD12</text>
<text x="97.8" y="42" transform="rotate(-90 97.8 42)">DVDD12</text>
<text x="100.4" y="42" transform="rotate(-90 100.4 42)">DVDD12</text>
<text x="102.8" y="42" transform="rotate(-90 102.8 42)">DVDD12</text>
<text x="120.3" y="41.9" transform="rotate(-90 120.3 41.9)">AVDD33</text>
<text x="122.9" y="41.9" transform="rotate(-90 122.9 41.9)">AVDD33</text>
<text x="125.3" y="41.9" transform="rotate(-90 125.3 41.9)">AVDD33</text>
<text x="127.9" y="41.9" transform="rotate(-90 127.9 41.9)">AVDD33</text>
<text x="132.8" y="41.6" transform="rotate(-90 132.8 41.6)">VDD_IO</text>
<text x="140.2" y="39.9">DS1_RXP</text>
<text x="154.1" y="38.6">51</text>
<text x="154.1" y="41.1">50</text>
<text x="62.8" y="46.6" transform="rotate(-90 62.8 46.6)">VDD_EFUSE</text>
<text x="110.4" y="43.7" transform="rotate(-90 110.4 43.7)">VBUS_US</text>
<text x="115.3" y="43.7" transform="rotate(-90 115.3 43.7)">VBUS_DS</text>
<text x="139.9" y="42.3">DS1_RXM</text>
<text x="140.1" y="47.3">DS1_TXM</text>
<text x="140.5" y="44.9">DS1_TXP</text>
<text x="154.1" y="43.6">47</text>
<text x="154.1" y="46.1">48</text>
<text x="141.4" y="52.3">DS1_DM</text>
<text x="141.6" y="49.9">DS1_DP</text>
<text x="154.1" y="48.6">60</text>
<text x="154.1" y="51.1">59</text>
<text x="49" y="56.1">9</text>
<text x="49" y="58.6">8</text>
<text x="53.9" y="57.3">US_RXP</text>
<text x="53.9" y="59.8">US_RXM</text>
<text x="49" y="61.1">6</text>
<text x="49" y="63.5">5</text>
<text x="53.9" y="62.4">US_TXP</text>
<text x="53.9" y="64.8">US_TXM</text>
<text x="47.7" y="66.1">57</text>
<text x="47.7" y="68.5">58</text>
<text x="53.9" y="67.3">US_DP</text>
<text x="53.9" y="69.8">US_DM</text>
<text x="139.9" y="77.3">DS2_RXM</text>
<text x="140.2" y="74.8">DS2_RXP</text>
<text x="154.1" y="73.6">45</text>
<text x="154.1" y="76.1">44</text>
<text x="140.1" y="82.3">DS2_TXM</text>
<text x="140.5" y="79.8">DS2_TXP</text>
<text x="154.1" y="78.6">41</text>
<text x="154.1" y="81">42</text>
<text x="154.1" y="83.6">62</text>
<text x="3.9" y="84.5">C</text>
<text x="141.4" y="87.3">DS2_DM</text>
<text x="141.6" y="84.8">DS2_DP</text>
<text x="154.1" y="86">63</text>
<text x="273.7" y="84.5">C</text>
<text x="47.7" y="91">23</text>
<text x="47.7" y="93.5">24</text>
<text x="53.9" y="92.3">MODE_SEL[0]</text>
<text x="53.9" y="94.8">MODE_SEL[1]</text>
<text x="47.7" y="106.1">54</text>
<text x="53.9" y="107.2">XTL_OUT</text>
<text x="47.7" y="108.5">55</text>
<text x="53.9" y="109.8">XTL_IN</text>
<text x="139.9" y="112.3">DS3_RXM</text>
<text x="140.2" y="109.8">DS3_RXP</text>
<text x="154.1" y="108.5">35</text>
<text x="154.1" y="111">36</text>
<text x="154.1" y="113.5">38</text>
<text x="48" y="118.5">31</text>
<text x="53.9" y="119.7">RESETN</text>
<text x="140.1" y="117.3">DS3_TXM</text>
<text x="140.5" y="114.8">DS3_TXP</text>
<text x="141.6" y="119.7">DS3_DP</text>
<text x="154.1" y="116">39</text>
<text x="154.1" y="118.5">65</text>
<text x="141.4" y="122.3">DS3_DM</text>
<text x="154.1" y="121">64</text>
<text x="47.7" y="131">32</text>
<text x="3.9" y="137.6">B</text>
<text x="47.7" y="133.5">33</text>
<text x="53.9" y="134.7">I2C_DATA</text>
<text x="54.4" y="132.3">I2C_CLK</text>
<text x="273.8" y="137.6">B</text>
<text x="47.7" y="143.5">20</text>
<text x="154.1" y="143.5">15</text>
<text x="53.9" y="144.8">SUSPEND</text>
<text x="139.9" y="147.2">DS4_RXM</text>
<text x="140.2" y="144.8">DS4_RXP</text>
<text x="140.5" y="149.7">DS4_TXP</text>
<text x="154.1" y="145.9">14</text>
<text x="154.1" y="148.5">11</text>
<text x="140.1" y="152.2">DS4_TXM</text>
<text x="141.6" y="154.7">DS4_DP</text>
<text x="154.1" y="151">12</text>
<text x="154.1" y="153.5">67</text>
<text x="47.7" y="158.5">26</text>
<text x="49" y="156">2</text>
<text x="53.9" y="157.2">RREF_USB2</text>
<text x="53.9" y="159.7">RREF_SS</text>
<text x="141.4" y="157.2">DS4_DM</text>
<text x="154.1" y="161">30</text>
<text x="154.1" y="156">68</text>
<text x="139" y="162.3">OVRCURR</text>
<text x="140.9" y="164.7">PWR_EN</text>
<text x="147.1" y="167.2">NC</text>
<text x="154.1" y="163.4">29</text>
<text x="154.1" y="166">25</text>
<text x="136.8" y="172.2">RESERVED2</text>
<text x="154.1" y="171">22</text>
<text x="154.1" y="173.4">21</text>
<text x="100.4" y="179.7" transform="rotate(-90 100.4 179.7)">GND</text>
<text x="105.4" y="179.7" transform="rotate(-90 105.4 179.7)">EPAD</text>
<text x="137.2" y="174.7">RESERVED1</text>
<text x="99.1" y="185.8" transform="rotate(-90 99.1 185.8)">40</text>
<text x="104.1" y="185.8" transform="rotate(-90 104.1 185.8)">69</text>
<text x="3.9" y="190.7">A</text>
<text x="185.8" y="191.4">Title</text>
<text x="273.7" y="190.7">A</text>
<text x="195.7" y="199.2">Copyright (c) Meta Platforms, Inc. and affiliates.</text>
<text x="210" y="201.6">All rights reserved.</text>
<text x="190.2" y="204.2">This source code is licensed under the license found in the</text>
<text x="193.4" y="206.6">LICENSE file in the root directory of this source tree.</text>
<text x="254.7" y="207.9">Sheet 1</text>
<text x="264.8" y="207.9">of 5</text>
<text x="37.6" y="212.1">4</text>
<text x="106.3" y="212.1">3</text>
<text x="175" y="212.1">2</text>
<text x="243.5" y="212.1">1</text>
</g>
<g font-size="2.2" fill="#f00">
<text x="170.6" y="39.9">HX3_USB_RX1_P</text>
<text x="202.5" y="39.9">HX3_MODE0</text>
<text x="202.9" y="37.3">HX3_MODE1</text>
<text x="170.6" y="44.9">HX3_USB_TX1_P</text>
<text x="170.6" y="47.3">HX3_USB_TX1_N</text>
<text x="170.6" y="42.3">HX3_USB_RX1_N</text>
<text x="170.6" y="49.9">HX3_USB_D1_P</text>
<text x="170.6" y="52.3">HX3_USB_D1_N</text>
<text x="22" y="57.3">USB_RX_P</text>
<text x="22" y="59.8">USB_RX_N</text>
<text x="22.2" y="62.4">USB_TX_P</text>
<text x="22.2" y="64.8">USB_TX_N</text>
<text x="23.4" y="69.8">USB_D_N</text>
<text x="23.5" y="67.3">USB_D_P</text>
<text x="170.6" y="84.8">HX3_USB_D2_P</text>
<text x="170.6" y="87.3">HX3_USB_D2_N</text>
<text x="20.1" y="92.3">HX3_MODE0</text>
<text x="20.5" y="94.8">HX3_MODE1</text>
<text x="22.1" y="107.2">XTAL_OUT</text>
<text x="24.7" y="109.8">XTAL_IN</text>
<text x="25.3" y="119.7">3V3_PG</text>
<text x="170.6" y="119.7">HX3_USB_D3_P</text>
<text x="170.6" y="122.3">HX3_USB_D3_N</text>
<text x="199.7" y="124.7">XTAL_IN</text>
<text x="253" y="124.7">XTAL_OUT</text>
<text x="18.7" y="134.7">HX3_I2C_SDA</text>
<text x="19" y="132.3">HX3_I2C_SCL</text>
<text x="22.9" y="144.8">SUSPEND</text>
<text x="170.6" y="154.7">HX3_USB_D4_P</text>
<text x="170.6" y="157.2">HX3_USB_D4_N</text>
<text x="170.6" y="162.3">VBUS_PG</text>
</g>
</svg>
